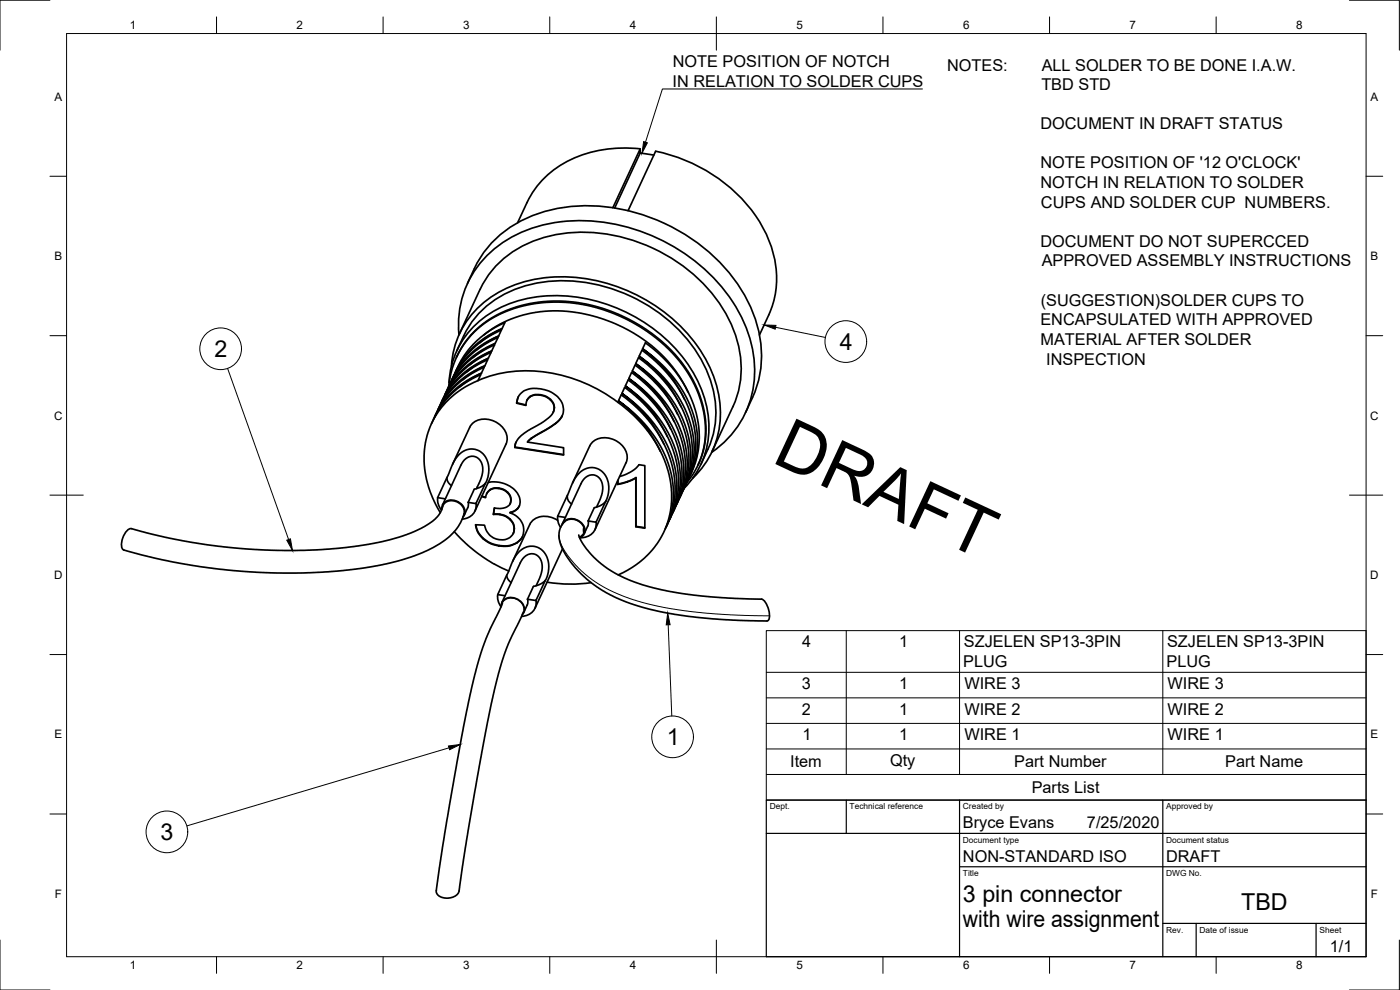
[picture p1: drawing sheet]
<svg xmlns="http://www.w3.org/2000/svg" width="420mm" height="297mm" viewBox="0 0 420 297" stroke-linecap="round" stroke-linejoin="round" font-family="sans-serif">
<!-- layer: Visible -->
<g fill="none" stroke="#000" stroke-width=".51">
<path d="M192.1 45.9v-1.2l-8.2 17.6M192.1 44.7a35.6 35.6 0 0 0-28.6 8.5 25.5 25.5 0 0 0-5.3 7.6l-2.9 6M196.2 46.5l-4.1-.6-7.6 16.5M188.5 63.2l8.3-17.8a47.7 47.7 0 0 1 32.9 24.2 28.7 28.7 0 0 1 1 24.9l-2.8 6M140.3 85a34.2 34.2 0 0 1 9.4-14.2 41.3 41.3 0 0 1 32.2-8.7 55.3 55.3 0 0 1 42.5 28.2 32.9 32.9 0 0 1 1.4 29l-2 4.5M144.1 86.8l-6.2 13.4M144.1 86.8a30.3 30.3 0 0 1 23.3-16.5 50.5 50.5 0 0 1 50.1 23.2 30.7 30.7 0 0 1 2.5 28.5l-6.3 13.4M150.7 98.6l.8-1.8-4.3 2.2-3.9 3.1-2 2-1.8 2.4-2.7 4.9M150.7 98.6l-4.4 2.2-4.2 3.2-3.4 4-2.1 3.9M150.7 98.6a28.1 28.1 0 0 0-6.6 4.2M134.7 116.1a27 27 0 0 1 20-23.7l4-1a47.9 47.9 0 0 1 48.9 22.5l.3 .4a28 28 0 0 1 1.1 26.3l-3 4.4M134.8 114.9a26.8 26.8 0 0 1 19.3-24.2 46.8 46.8 0 0 1 40.3 6.7 40 40 0 0 1 18.2 28.2 25.7 25.7 0 0 1-7.3 20.9"/>
<path d="M135.5 109.9a27.5 27.5 0 0 1 18.4-24.2 46.8 46.8 0 0 1 37.9 3.2 45.2 45.2 0 0 1 23.3 27 27.3 27.3 0 0 1-7.2 27.6M137.1 106.9l-.2 .3M137.1 105.2a34.4 34.4 0 0 1 7-11.5 35.7 35.7 0 0 1 29.8-9.2 48.5 48.5 0 0 1 37.3 24.9 28.9 28.9 0 0 1 1.3 25.4M137.1 106.9l1.7-3 1.6-2.3 2.1-2.3 2.4-2.1 2.4-1.6 3.3-1.8 5.7-2.1 6.6-1.2 6.9-.1 3.8 .4 4.2 .9 3.7 1 4.1 1.6 6.9 3.6 3.2 2.2 3 2.4 2.7 2.6 3 3.4 3.6 5.6 1.3 2.8 1.3 3.5 .7 2.8 .5 3.2 .1 3.6-.4 3.4-.8 3-1.2 3.1M137.7 100.5a30 30 0 0 1 18.9-30.8 50.4 50.4 0 0 1 40.7 1.8 51.4 51.4 0 0 1 27 27.7 30.3 30.3 0 0 1-10.7 36.5M143.4 114.2a41.1 41.1 0 0 1 34.4 1.8 50.2 50.2 0 0 1 14.4 10.7 31.6 31.6 0 0 1 8.8 27.9 25.8 25.8 0 0 1-15.5 17.9M143.4 114.2l-5 2.7-2.1 1.5-2.4 2.2-1.8 2.2-1.8 2.6-1.2 2.6-.9 2.6-.7 3.2-.2 2.8 .3 5.2 .6 2.9 1 3 1.5 3.6 1.4 2.5M143.4 114.2l.9-1.8-4.6 2.4-3.9 3.1-3.4 3.9-1.6 2.6-1.3 2.7M144.5 112l.8-1.8-5.1 2.8-3.4 2.7-1.9 2-1.8 2.4-2.5 4.7M144.5 112l-4.6 2.3-3.8 2.9-3.4 3.9-2.4 4.2M144.5 112a29.5 29.5 0 0 0-6.7 4.2M145.1 100.6a35.8 35.8 0 0 1 28.5-6.7l1.2 .2a43.8 43.8 0 0 1 31.2 22.5l.5 1"/>
<path d="M145.5 109.8l.8-1.8-4.5 2.4-3.9 3.1-1.9 2-1.7 2.1-2.7 5M145.5 109.8l-4.9 2.5-3.7 2.9-3 3.4-2.5 4.4M145.5 109.8a27.6 27.6 0 0 0-6.6 4.1M146.5 107.5l.9-1.8-4.8 2.6-3.7 2.9-3.2 3.7-1.8 2.8-1.3 2.7M146.5 107.5l-4.8 2.6-3.7 2.9-3.2 3.6-2.4 4.2M146.5 107.5a29.1 29.1 0 0 0-6.6 4.2M147.6 105.3l.8-1.8-4.8 2.6-3.7 2.9-3.5 4.1-2.8 5.1M147.6 105.3l-4.9 2.5-3.7 2.9-3 3.5-2.5 4.4M147.6 105.3a28.1 28.1 0 0 0-6.7 4.2M148.6 103l.9-1.7-4.3 2.2-3.8 2.8-2.1 2.2-1.9 2.4-2.7 5M148.6 103l-4.3 2.3-4.2 3.2-3.1 3.4-2.5 4.5M148.6 103a29.1 29.1 0 0 0-6.6 4.3"/>
<path d="M149.6 100.8l.9-1.8-4.8 2.6-3.7 2.9-1.7 1.8-2 2.6-2.6 4.8M149.6 100.8l-4.3 2.2-4.2 3.3-3.2 3.6-2.4 4.2M149.6 100.8a30 30 0 0 0-6.6 4.2M155.6 119l-.6 2M156.1 118.2a7.4 7.4 0 0 1 7.8-1.1l1.8 .7a5.3 5.3 0 0 1 2.5 7.8 17.9 17.9 0 0 1-5.6 4.1l-3.2 1.9-1.1 1 10.8 1.7v2.2l-14.6-2.2 .2-1.2a10 10 0 0 1 5.5-4.9 14 14 0 0 0 5.8-4.5 3.1 3.1 0 0 0 0-2.5l-.8-1.2-1.4-1-1.6-.4-1.5-.1a3.3 3.3 0 0 0-2.2 1.1l-.5 .8-.2 1.3-2.8-.7 .5-1.8zM159 119.1l.1-.2-1 1.3M162.2 118.6l-1.7-.2-1.4 .5M162.2 118.4l1.8 .6 1.2 .8v.2M165.2 119.8l1 1.4 .1 1.3M186.6 118l.9-1.8 3.3 2.7 2.8 2.7 2.3 2.5 2.6 3.6 1.6 2.8 1.4 3.3 1 2.9 .8 3.3 .3 5.2-.6 5.1-1 3.3-1 2.3M187.7 115.8l.8-1.8 3.4 2.7 2.7 2.6 3 3.5 2.1 3 1.7 3.2 1.4 3.2 .9 2.6 .7 3.3 .3 5.5-.9 5.4-1.8 4.6M188.7 113.6l.8-1.8 4 3.2 2.9 2.9 2.2 2.6 2.3 3.4 1.6 2.8 1.5 3.6 1.4 5.6 .3 5.5-.7 4.7-.8 2.7-1.1 2.6"/>
<path d="M189.8 111.3l.8-1.8 3.1 2.5 3.3 3.2 2.4 2.8 2.4 3.3 1.9 3.5 1.2 2.9 1.4 5.3 .5 5.5-.8 5.4-.8 2.7-1.1 2.5M190.8 109.1l.8-1.8 3.1 2.4 3.3 3.2 2.5 2.9 2.3 3.3 1.6 2.8 1.5 3.6 1.5 5.2 .4 5.6-.7 5.4-.7 2.3-1.3 2.9M191.8 106.9l.9-1.8 3.3 2.6 3.1 3 2.2 2.5 2.1 3.1 2 3.4 1.4 3.2 1.5 5.3 .5 5.5-.1 2.3-.6 3.4-1.9 5.3M192.8 104.6l.9-1.7 3.9 3.1 2.5 2.5 2.7 3.1 1.9 2.7 1.9 3.5 1.4 3.2 .9 3 .6 2.9 .3 5.3-.7 5-1.9 5.3M205.4 119.8l-2.4-4.4-3.3-4.5-3.1-3.2-3.8-3.1 5 4 4.2 4.5 3.3 4.8 2.4 5.2 1.3 5.2 .3 5.2-.7 5-1.7 4.6M135.8 139.3l5.2-11.1a5.6 5.6 0 0 1 8.3-1.3 5.3 5.3 0 0 1 2.6 6.3l-9.4 20.1M154.6 134.1l14.5 2.3M154.9 132.7l-.4 1.6M155.1 120.8l2.7 .7M159.4 131.6l-1.1 1M166.4 122.3l-.4 1.5M166.8 127.1l-7.3 4.4"/>
<path d="M168.6 125.1l-1.8 1.8M168.7 124.8l-.1 .1M185.6 120.3l.8-1.8 3.7 2.9 2.5 2.4 2.7 3.1 1.9 2.8 1.9 3.1 1.4 3.2 1 2.9 .7 3.3 .4 5.3-.3 3.1-.5 2.5-1.9 5M198.2 135.5l-2.6-4.7-3-4-3.7-3.9-3.3-2.6 4.9 3.9 3.7 3.9 2.3 3 1.7 2.8 2.3 5.1 1.3 5.3 .3 5.1-.7 4.4-1.8 5M199.2 133.2l-2.1-3.9-3.4-4.7-3.6-3.7-3.5-2.9 4.7 3.7 4.4 4.7 3.2 4.6 2.4 5.1 1.5 5.3 .3 5.2-.6 5-1 2.9-.8 2M200.2 131l-2.2-4.2-2.9-4-3.7-3.9-3.7-3.1 4.6 3.7 4 4.1 3.6 5.2 1.8 3.5 .9 2.3 1.3 5.2 .3 5.2-.7 4.3-.8 2.7-1 2.3M201.3 128.8l-2-3.7-3-4.3-3.6-3.9-4-3.3 4.4 3.4 4.5 4.7 3.2 4.5 2.5 5.1 1.5 5.6 .4 5.2-.6 5-.9 2.7-1 2.3M202.3 126.5l-2.3-4.2-3.4-4.7-3.1-3.2-3.7-3.1 4.6 3.7 4.2 4.5 3.2 4.5 1.5 2.9 1.3 2.9 1.3 4.9 .3 5.2-.7 5.3-.7 2.4-1 2.2M203.3 124.3l-1.9-3.7-3-4.2-3.7-4-3.9-3.3 4.3 3.4 4.6 4.7 3.5 5.2 2.4 5.1 1.2 4.6 .5 5.5-.8 5.3-1.7 4.7M204.4 122.1l-2.3-4.2-3.1-4.2-3.7-3.9-3.5-2.9 4.4 3.4 4.7 5 3.4 4.9 2.3 5.1 1 3.3 .5 2.6 .2 4.5-.7 5-1.8 4.7M212.4 134.8l-2 4.4M38.3 159.1a1.47 1.47 0 0 1 1.9-.3l12.3 3 14.6 2.3 14.1 1 7.6 .1 7.5-.3 7.5-.6 6.8-1 4.4-.9 4.9-1.3 4.5-1.6 3.9-2.1 2.4-1.8 1.7-2.3a3.3 3.3 0 0 1 4.9-2.6 3.3 3.3 0 0 1 1.4 5l-1.2 2.3a27.6 27.6 0 0 1-14.1 9.1l-7.3 2-9.6 1.7-9.8 .9-13.5 .2-10.8-.5-12.5-1.4-11.2-2-9.9-2.5a2.51 2.51 0 0 1-2.2-1 5.9 5.9 0 0 1 1.7-5.4z"/>
<path d="M131.3 149.3l2.3 .4M131.4 149.3v1.7l1.1 2.1M132.6 152.8a2.8 2.8 0 0 1 4-2.6 3.3 3.3 0 0 1 2.4 4.9M134.2 143.2l.2 1.3 1.1 1.2M136.3 159.5l4.1 4.1 3.4 2.8a40.1 40.1 0 0 0 8.9 4.9M140.5 150.7v1.3l-1.2 2.6M142.3 146.8l-1.8 3.9M142.8 157.5l.7 2.2 1.5 1.8M142.9 151.1a4.1 4.1 0 0 1-4.2 4.7M143 146.6l1.7-4 .2-2.4-.4-1.4-.8-1.1-1.1-.7-1-.1-1.6 .6-1.4 1.6-5.8 12.4M144.6 149l1.1 .3 .3-1.1a3.2 3.2 0 0 1 2-1.6h1.7l1.7 .6 1.5 1.3 .4 1.6-.2 1.1-1.2 1-1.7 .4-1.8-.2-.3 2h1.9l1.8 .5 1.6 1.3 .8 1.6a3.4 3.4 0 0 1-.3 2.5l-.9 1-1.3 .6-1.5 .1-1.2-.3-2-1.1-1.1-1.5-.5-1.5-2.7-.2 .7 2.2 1.5 2 2.3 1.5 2.5 .7M144.6 148.9l1.1 .3"/>
<path d="M145.7 145l-2.9 6.1-2.3-.4M145.7 145l.5-1 .4-1.9 .1-1.9-.3-1.4a5.1 5.1 0 0 0-4.4-4.1 5.1 5.1 0 0 0-5.2 2.9l-.8 1.4-4.7 10.3M145.7 145l-1.4 1.1-2 .7M146.5 144.8l1.1-.2h1.6a7 7 0 0 1 6.9 5.9 3.4 3.4 0 0 1-3 3.4l1.8 .9a5.1 5.1 0 0 1 2.1 5.6l-.3 .8a6.6 6.6 0 0 1-7 2.6M147 147l-1 1.2M148.1 154.2l1.9 .2M148.4 152.4l-.3 2M149.7 146.6l.1-.2h-1.3l-1.4 .5M149.8 146.4l1.5 .5 1 .9M150 154.3l1.8 .5 1.3 1v.1M152.4 147.7l.7 1 .2 1.4M153.1 155.8l1.1 1.5 .1 1.4"/>
<path d="M153.4 149.9l-.3 1.3M154.4 158.6l-.4 1.5M155.3 152.6l.1-.1-.9 .7-1.4 .7M155.9 151.8l-.5 .7M159 157.4l-5.2 11.1M167.4 156.1a5.7 5.7 0 0 0-8.4 1.3M167.4 154.9l.1 1.7 .7 1.6M169.5 156.5l-1.4 2-.4 2.4 .5 2.3 1.4 2.9a38.1 38.1 0 0 0 23.4 16.2l7.6 1.7 8.6 1.2 8.8 .8 10.8 .3a1.47 1.47 0 0 0 2.1-.7 6.6 6.6 0 0 0-2.1-5.8l-11.8-.4-11.3-1.2-7.2-1.2-8.1-2.4-6-2.7-4.7-3.4-3.9-4.1-1.5-2.2-.6-1.7M169.5 156.5a3.8 3.8 0 0 1 5.7 1.7M170.3 148.6l.1 1.4 1.1 1.2M171.8 144.9l5.2-11.1a5.6 5.6 0 0 1 8.3-1.3 5.3 5.3 0 0 1 2.6 6.3l-9.3 20.1M175.2 159.9l-.6 .9-.7 .4"/>
<path d="M175.2 158.2v1.7M176.4 157.9l-1.1 2.2M176.5 156.3l-.1 1.6M178.9 156.7a4.3 4.3 0 0 1-4.9 4.7 2.63 2.63 0 0 0 .3-4.7 3.5 3.5 0 0 0-5.6 .8M179 152.2l1.1-2.3 .7-2.5v-2.2l-.5-1.2a3.2 3.2 0 0 0-3.2-1.5 3.2 3.2 0 0 0-2.6 2.3l-5.7 12.3M181.8 150.4l-2.9 6.3-2.4-.4M181.8 150.4l.6-1.5 .3-1.7-.2-2.8a5.1 5.1 0 0 0-4.3-4.1 5.1 5.1 0 0 0-5.3 2.8l-1 1.7-4.5 10.1 2.3 .3M181.8 150.4l-1.6 1.3-1.8 .6-1.9 4M185.4 144.1v1.3M186 143l2.4-.9a8 8 0 0 0 3.4-2.7l1.7 .3v18.8l-2.7-.4v-14.7l-2.6 1.2-2.8 .8v-1.2M188.2 144.6l.1-.1-2.9 .7M190.8 143.4l.1-.1-2.6 1.2"/>
<path d="M190.9 143.3l-.1 14.8M190.9 157.9l2.6 .4M144.9 161.6l2.2 1.3 2.7 .8-.1 .1M149.4 178.4l2.2 .3M149.4 178.4l.2 2.1 .8 1.6M152.1 172.6l.3 1.2 1 1M155.1 162.9l-2.6 .9-2.7-.1M156.8 161l-1.6 1.8M158.3 179.8v1.4l-1.1 2.6M160.9 175.8l1.3-3 .5-1.8-.1-2.1-.7-1.6a3.3 3.3 0 0 0-5.6 1.3l-5.7 12.1M163.6 174.2l-2.8 6-2.5-.4M163.6 174.2l1-2.6 .1-1.8-.2-1.4a5.1 5.1 0 0 0-4.2-4.5 5.1 5.1 0 0 0-5.4 2.8l-.9 1.4-4.6 10.3"/>
<path d="M163.7 174.2l-1.3 .9-2.3 .8-1.8 3.9M164.2 174.7a43.5 43.5 0 0 0 13.2 .1M168.8 164.7l-8.3 17.8M150.4 181.9a2.83 2.83 0 0 1 4.1-2.4 3.2 3.2 0 0 1 2.3 4.9M150.8 181l-3.8 7.9-2.4 6.3-2.1 7.1-2.4 10.9-5.9 32.6-3.2 20.7-.1 1 .3 .8 1.3 .9 1.9 .3 1.4-.3 1.4-.8 .5-.9 1.9-12.9 2.9-17.1 3.6-19.9 2.2-10.4 1.8-7 1.8-5.4 5.2-11.2M160.9 180.2a4.1 4.1 0 0 1-4.4 4.7"/>
</g>
<!-- layer: Visible Narrow -->
<path d="M162.6 129.6v.1M167.7 160.6l.5 2.3 1.5 2.7 2.5 3.4 2.1 2.1 2.5 2.2 3.1 2.1 3.3 1.8 4.2 1.8 5 1.7 3.6 .9 9.6 1.7 12.1 1.1 13.2 .4M151 180.6a3.6 3.6 0 0 1 3.9-.8 3.6 3.6 0 0 1 2.3 3.4" fill="none" stroke="#000" stroke-width=".3"/>
<!-- layer: Border -->
<g fill="none" stroke="#000" stroke-width=".3">
<path d="M15 .1h-15v15M20 10.1h390v276.9h-390zM65 5.1v5M115 5.1v5M165 5.1v5M215 5.1v10M265 5.1v5M315 5.1v5M365 5.1v5M405 .1h15v15M15 52.9h5M410 52.9h5"/>
<path d="M15 100.7h5M410 100.7h5M15 148.6h10M405 148.6h10M15 196.4h5M410 196.4h5M15 244.2h5M410 244.2h5M0 282.1v14.9h15M65 287v5M115 287v5M165 287v5"/>
<path d="M215 282.1v9.9M265 287v5M315 287v5M365 287v5M420 282.1v14.9h-15"/>
</g>
<!-- layer: TitleBlock -->
<path d="M230 240.1h180v46.9h-180zM230 250h180M254 240.1v9.9M288 240.1v46.9M349 240.1v46.9M288 260.1h122M349 277.1h61M359 277.1v9.9M395 277.1v9.9" fill="none" stroke="#000" stroke-width=".36"/>
<!-- layer: Annotations -->
<path d="M193.2 42.5l1.1 .3-1.6 3.2z" fill="#000" stroke="#000" stroke-width=".3"/>
<path d="M276.8 26.7h-78l-5.1 16" fill="none" stroke="#000" stroke-width=".3"/>
<!-- layer: BOM -->
<g fill="none" stroke="#000" stroke-width=".3">
<path d="M232.7 98.2l15 3M68.3 110.5l18.3 51.4M200.5 187.5l1.1 27.3M230 189.2h180v50.9h-180zM254 189.2v43.2M288 189.2v43.2M349 189.2v43.2M230 217.1h180M230 209.4h180M230 201.7h180M134.8 224.4l-78.7 23.4M230 232.4h180"/>
<path d="M230 224.7h180"/>
<circle cx="66.2" cy="104.6" r="6.3"/>
<circle cx="253.8" cy="102.5" r="6.3"/>
<circle cx="201.9" cy="221.1" r="6.3"/>
<circle cx="50.1" cy="249.6" r="6.3"/>
</g>
<path d="M229.3 97.5l3.6 .1-.3 1.2zM86.1 162.1l1.1-.4 .6 3.5zM200.4 183.9l.7 3.5-1.2 .1zM134.6 223.8l3.5-.4-3.2 1.5z" fill="#000" stroke="#000" stroke-width=".3"/>
<text font-size="21" x="231.2" y="138.5" transform="rotate(25 231.2 138.5)">DRAFT</text>
<g font-size="7">
<text x="64.3" y="107.2">2</text>
<text x="252" y="105">4</text>
<text x="200.2" y="223.6">1</text>
<text x="48.1" y="252.1">3</text>
<text x="289" y="270.6">3 pin connector</text>
<text x="372.5" y="273">TBD</text>
<text x="289" y="278.1">with wire assignment</text>
</g>
<g font-size="4.9">
<text x="201.9" y="20.1">NOTE POSITION OF NOTCH</text>
<text x="284.3" y="21.2">NOTES:</text>
<text x="312.6" y="21.2">ALL SOLDER TO BE DONE I.A.W.</text>
<text x="201.8" y="26">IN RELATION TO SOLDER CUPS</text>
<text x="312.5" y="27.1">TBD STD</text>
<text x="312.3" y="38.8">DOCUMENT IN DRAFT STATUS</text>
<text x="312.3" y="50.6">NOTE POSITION OF '12 O'CLOCK'</text>
<text x="312.3" y="56.4">NOTCH IN RELATION TO SOLDER</text>
<text x="312.4" y="62.3">CUPS AND SOLDER CUP NUMBERS.</text>
<text x="312.3" y="74.1">DOCUMENT DO NOT SUPERCCED</text>
<text x="312.6" y="80">APPROVED ASSEMBLY INSTRUCTIONS</text>
<text x="312.3" y="91.7">(SUGGESTION)SOLDER CUPS TO</text>
<text x="312.3" y="97.6">ENCAPSULATED WITH APPROVED</text>
<text x="312.3" y="103.5">MATERIAL AFTER SOLDER</text>
<text x="314" y="109.4">INSPECTION</text>
<text x="240.7" y="194.2">4</text>
<text x="269.8" y="194.2">1</text>
<text x="289.3" y="194.3">SZJELEN SP13-3PIN</text>
<text x="350.3" y="194.3">SZJELEN SP13-3PIN</text>
<text x="289.1" y="200.2">PLUG</text>
<text x="350.1" y="200.2">PLUG</text>
<text x="240.6" y="206.7">3</text>
<text x="269.8" y="206.7">1</text>
<text x="289.4" y="206.7">WIRE 3</text>
<text x="350.4" y="206.7">WIRE 3</text>
<text x="240.7" y="214.4">2</text>
<text x="269.8" y="214.4">1</text>
<text x="289.4" y="214.4">WIRE 2</text>
<text x="350.4" y="214.4">WIRE 2</text>
<text x="240.8" y="222.1">1</text>
<text x="269.8" y="222.1">1</text>
<text x="289.4" y="222.1">WIRE 1</text>
<text x="350.4" y="222.1">WIRE 1</text>
<text x="237.2" y="230.3">Item</text>
<text x="267.1" y="229.8">Qty</text>
<text x="304.4" y="230.3">Part Number</text>
<text x="367.7" y="230.3">Part Name</text>
<text x="309.6" y="237.9">Parts List</text>
<text x="289" y="248.5">Bryce Evans</text>
<text x="326.2" y="248.5">7/25/2020</text>
<text x="289" y="258.6">NON-STANDARD ISO</text>
<text x="350" y="258.6">DRAFT</text>
<text x="399.1" y="285.7">1/1</text>
</g>
<g font-size="3.5">
<text x="39" y="8.8">1</text>
<text x="89" y="8.8">2</text>
<text x="139" y="8.8">3</text>
<text x="189" y="8.8">4</text>
<text x="239" y="8.8">5</text>
<text x="289" y="8.8">6</text>
<text x="339" y="8.8">7</text>
<text x="389" y="8.8">8</text>
<text x="16.3" y="30.2">A</text>
<text x="411.3" y="30.2">A</text>
<text x="16.3" y="78">B</text>
<text x="411.3" y="78">B</text>
<text x="16.2" y="125.9">C</text>
<text x="411.2" y="125.9">C</text>
<text x="16.2" y="173.7">D</text>
<text x="411.2" y="173.7">D</text>
<text x="16.3" y="221.6">E</text>
<text x="411.3" y="221.6">E</text>
<text x="16.4" y="269.4">F</text>
<text x="411.4" y="269.4">F</text>
<text x="39" y="290.8">1</text>
<text x="89" y="290.8">2</text>
<text x="139" y="290.8">3</text>
<text x="189" y="290.8">4</text>
<text x="239" y="290.8">5</text>
<text x="289" y="290.8">6</text>
<text x="339" y="290.8">7</text>
<text x="389" y="290.8">8</text>
</g>
<g font-size="2.5">
<text x="231" y="242.9">Dept.</text>
<text x="255" y="242.9">Technical reference</text>
<text x="289" y="242.9">Created by</text>
<text x="350" y="242.9">Approved by</text>
<text x="289" y="252.8">Document type</text>
<text x="350" y="252.8">Document status</text>
<text x="289" y="262.9">Title</text>
<text x="350" y="262.9">DWG No.</text>
<text x="350" y="279.9">Rev.</text>
<text x="360" y="279.9">Date of issue</text>
<text x="396" y="279.9">Sheet</text>
</g>
</svg>
